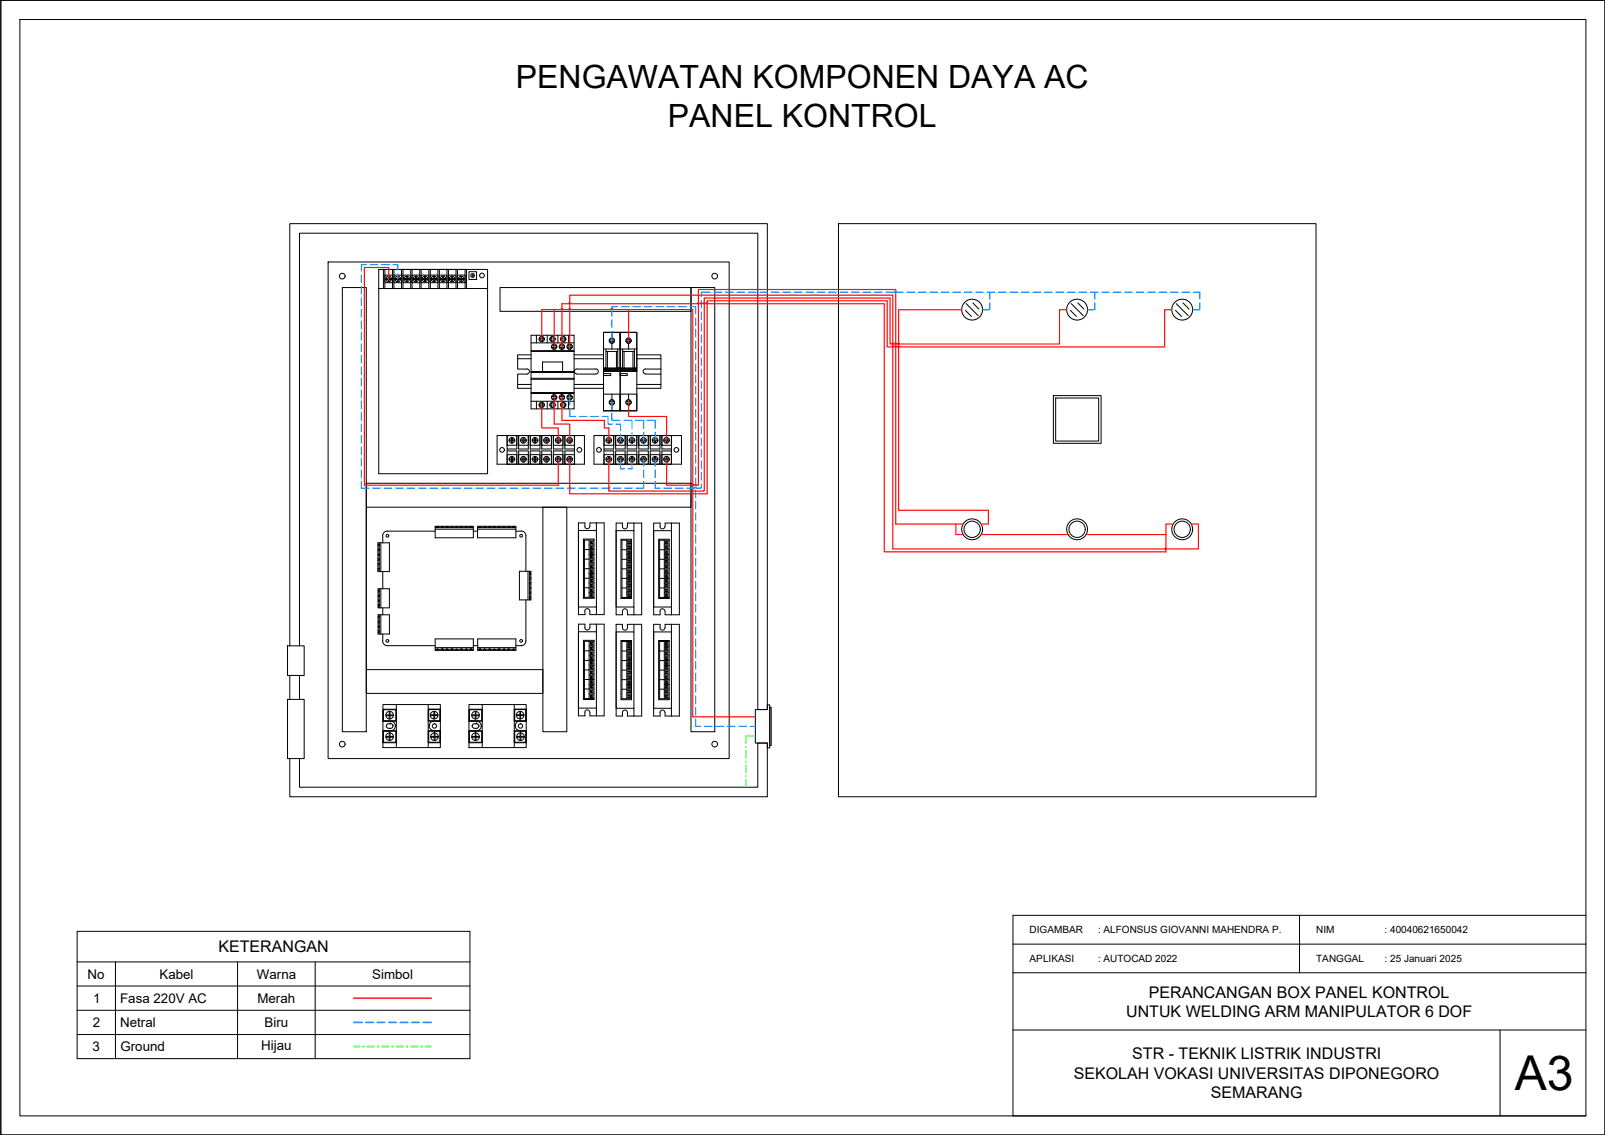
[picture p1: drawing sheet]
<svg xmlns="http://www.w3.org/2000/svg" width="420mm" height="297mm" viewBox="0 0 420 297" stroke-linecap="round" stroke-linejoin="round" font-family="sans-serif">
<!-- layer: 0 -->
<g fill="none" stroke="#000" stroke-width=".26">
<path d="M.2 .1h420v296.9h-420zM.2 .1v296.9M5.2 5.1h410v286.9h-410zM420.2 .1h.1M420.2 .1v296.9M135.5 93.9h3.5M137.9 96.5a.66 .66 0 0 1 .7 .7 .66 .66 0 0 1-.7 .7M138 97.9h-2.5v3.7h3.5M139 92.9h-3.5v3.7h2.5M150.3 92.9h7.7M150.3 93.9h7.7M151 96.5a.66 .66 0 0 0-.6 .7 .66 .66 0 0 0 .6 .7"/>
<path d="M151 96.6h5M151 97.9h5M156 96.5a.66 .66 0 0 1 .6 .7 .66 .66 0 0 1-.6 .7M166.7 92.9h6.3v3.7h-4M166.7 93.9h6.3M169 96.5a.66 .66 0 0 0-.6 .7 .66 .66 0 0 0 .6 .7M169 97.9h4v3.7h-6.3M173 96.6v1.3M130.1 114h22.9v7.5h-22.9zM132.8 114h2.5v2.5h-2.5zM132.8 119h2.5v2.5h-2.5zM132.8 118h2.5v3.5"/>
<path d="M132.8 114v7.5M133.3 115.1h.6M133.3 115.4h.6M133.9 114.5v1.5M133.9 119.5v1.5M134.2 114.5v1.5M134.2 119.5v1.5M134.2 115.1h.5M134.2 115.4h.5M135.3 114v3.5h-2.5M135.5 100.6h3.5M135.8 114h2.5v2.5h-2.5z"/>
<path d="M135.8 119h2.5v2.5h-2.5zM135.8 114v3.5h2.5v-3.5M136.3 115.1h.6M136.3 115.4h.6M136.9 114.5v1.5M136.9 119.5v1.5M137.2 115.1h.6M137.2 115.4h.6M137.2 114.5v1.5M137.2 119.5v1.5M138.8 114h2.6v2.5h-2.6zM138.8 119h2.6v2.5h-2.6z"/>
<path d="M138.8 114v3.5h2.6v-3.5M139.3 115.1h.7M139.3 115.4h.7M140 114.5v1.5M140 119.5v1.5M140.2 115.1h.6M140.2 115.4h.6M140.2 114.5v1.5M140.2 119.5v1.5M141.8 114h2.6v2.5h-2.6zM141.8 119h2.6v2.5h-2.6zM141.8 114v3.5h2.6v-3.5"/>
<path d="M142.4 115.1h.6M142.4 115.4h.6M143 114.5v1.5M143 119.5v1.5M143.2 115.1h.6M143.2 115.4h.6M143.2 114.5v1.5M143.2 119.5v1.5M144.9 114h2.5v2.5h-2.5zM144.9 119h2.5v2.5h-2.5zM144.9 114v3.5h2.5v-3.5M145.4 115.1h.6"/>
<path d="M145.4 115.4h.6M146 114.5v1.5M146 119.5v1.5M146.3 115.1h.6M146.3 115.4h.6M146.3 114.5v1.5M146.3 119.5v1.5M147.9 114h2.5v2.5h-2.5zM147.9 119h2.5v2.5h-2.5zM147.9 114v3.5h2.5M148.4 115.1h.6M148.4 115.4h.6"/>
<path d="M149 114.5v1.5M149 119.5v1.5M149.3 115.1h.6M149.3 115.4h.6M149.3 114.5v1.5M149.3 119.5v1.5M150.3 100.6h7.7M150.3 101.6h7.7M150.4 118h-2.5v3.5M150.4 114v7.5M155.5 114h22.9v7.5h-22.9zM158.1 114h2.6v2.5h-2.6z"/>
<path d="M158.1 119h2.6v2.5h-2.6zM158.1 118h2.6v3.5M158.1 114v7.5M158.7 115.1h.6M158.7 115.4h.6M159.3 114.5v1.5M159.3 119.5v1.5M159.5 115.1h.6M159.5 115.4h.6M159.5 114.5v1.5M159.5 119.5v1.5M160.7 114v3.5h-2.6"/>
<path d="M161.2 114h2.5v2.5h-2.5zM161.2 119h2.5v2.5h-2.5zM161.2 114v3.5h2.5v-3.5M161.7 115.1h.6M161.7 115.4h.6M162.3 114.5v1.5M162.3 119.5v1.5M162.6 115.1h.6M162.6 115.4h.6M162.6 114.5v1.5M162.6 119.5v1.5M164.2 114h2.5v2.5h-2.5z"/>
<path d="M164.2 119h2.5v2.5h-2.5zM164.2 114v3.5h2.5v-3.5M164.7 115.1h.6M164.7 115.4h.6M165.3 114.5v1.5M165.3 119.5v1.5M165.6 115.1h.6M165.6 115.4h.6M165.6 114.5v1.5M165.6 119.5v1.5M166.7 100.6h6.3M167.2 114h2.5v2.5h-2.5z"/>
<path d="M167.2 119h2.5v2.5h-2.5zM167.2 114v3.5h2.5v-3.5M167.7 115.1h.7M167.7 115.4h.7M168.4 114.5v1.5M168.4 119.5v1.5M168.6 115.1h.6M168.6 115.4h.6M168.6 114.5v1.5M168.6 119.5v1.5M170.2 114h2.6v2.5h-2.6zM170.2 119h2.6v2.5h-2.6z"/>
<path d="M170.2 114v3.5h2.6v-3.5M170.8 115.1h.6M170.8 115.4h.6M171.4 114.5v1.5M171.4 119.5v1.5M171.6 115.1h.6M171.6 115.4h.6M171.6 114.5v1.5M171.6 119.5v1.5M173.3 114h2.5v2.5h-2.5zM173.3 119h2.5v2.5h-2.5zM173.3 114v3.5h2.5"/>
<path d="M173.8 115.1h.6M173.8 115.4h.6M174.4 114.5v1.5M174.4 119.5v1.5M174.6 115.1h.7M174.6 115.4h.7M174.6 114.5v1.5M174.6 119.5v1.5M175.8 118h-2.5v3.5M175.8 114v7.5M275.8 103.5h12.4v12.5h-12.4zM276.4 104.2h11.2v11.2h-11.2z"/>
<path d="M95.9 132.7v42.5M101.4 139a1.29 1.29 0 0 0-1.2 1.2M101.4 139h12.5M113.9 137.7h10v3h-10zM113.9 138.1h10M113.9 138.5h10M114.3 137.7l.1 .4M114.5 138.1h.1M114.6 138.1h.1M114.8 137.7l-.1 .4M115.6 137.7v.4M115.7 138.1h.1"/>
<path d="M115.9 138.1h.1M116 137.7v.4M116.8 137.7l.1 .4M117 138.1h.1M117.1 138.1h.1M117.3 137.7l-.1 .4M118.1 137.7v.4M118.2 138.1h.1M118.4 138.1h.1M118.5 137.7l-.1 .4M119.3 137.7l.1 .4M119.5 138.1h.1"/>
<path d="M119.6 138.1h.1M119.8 137.7l-.1 .4M120.6 137.7v.4M120.7 138.1h.1M120.9 138.1h.1M121 137.7l-.1 .4M121.8 137.7l.1 .4M122 138.1h.1M122.1 138.1h.1M122.3 137.7l-.1 .4M123.1 137.7v.4M123.2 138.1h.1"/>
<path d="M123.4 138.1h.1M123.5 137.7l-.1 .4M123.9 139h1.1M125 138.1h10M125 137.7h10v3h-10zM125 138.5h10M125.4 137.7l.1 .4M125.6 138.1h.1M125.7 138.1h.1M125.9 137.7l-.1 .4M126.7 137.7v.4M126.8 138.1h.1"/>
<path d="M127 138.1h.1M127.1 137.7v.4M127.9 137.7l.1 .4M128.1 138.1h.1M128.2 138.1h.1M128.4 137.7l-.1 .4M129.2 137.7v.4M129.3 138.1h.1M129.5 138.1h.1M129.6 137.7v.4M130.4 137.7l.1 .4M130.6 138.1h.1"/>
<path d="M130.7 138.1h.1M130.9 137.7l-.1 .4M131.7 137.7v.4M131.8 138.1h.1M132 138.1h.1M132.1 137.7v.4M132.9 137.7l.1 .4M133.1 138.1h.1M133.2 138.1h.1M133.3 120.1h.6M133.3 120.3h.6M133.4 137.7l-.1 .4"/>
<path d="M134.2 120.1h.5M134.2 120.3h.5M134.2 137.7v.4M134.3 138.1h.1M134.5 138.1h.1M134.6 137.7v.4M135 139h1.5M135.8 121.5v-3.5h2.5v3.5M136.3 120.1h.6M136.3 120.3h.6M136.5 139a1.21 1.21 0 0 1 1.2 1.1M137.2 120.1h.6"/>
<path d="M137.2 120.3h.6M138.8 121.5v-3.5h2.6v3.5M139.3 120.1h.7M139.3 120.3h.7M140.2 120.1h.6M140.2 120.3h.6M141.8 121.5v-3.5h2.6v3.5M142.4 120.1h.6M142.4 120.3h.6M143.2 120.1h.6M143.2 120.3h.6M144.9 121.5v-3.5h2.5v3.5"/>
<path d="M145.4 120.1h.6M145.4 120.3h.6M146.3 120.1h.6M146.3 120.3h.6M148.4 120.1h.6M148.4 120.3h.6M149.3 120.1h.6M149.3 120.3h.6M158.7 120.1h.6M158.7 120.3h.6M159.5 120.1h.6M159.5 120.3h.6"/>
<path d="M161.2 121.5v-3.5h2.5v3.5M161.7 120.1h.6M161.7 120.3h.6M162.6 120.1h.6M162.6 120.3h.6M164.2 121.5v-3.5h2.5v3.5M164.7 120.1h.6M164.7 120.3h.6M165.6 120.1h.6M165.6 120.3h.6M167.2 121.5v-3.5h2.5v3.5M167.7 120.1h.7"/>
<path d="M167.7 120.3h.7M168.6 120.1h.6M168.6 120.3h.6M170.2 121.5v-3.5h2.6v3.5M170.8 120.1h.6M170.8 120.3h.6M171.6 120.1h.6M171.6 120.3h.6M173.8 120.1h.6M173.8 120.3h.6M174.6 120.1h.7M174.6 120.3h.7"/>
<path d="M98.9 142.5h.4M98.9 142.1h3v7.5h-3zM98.9 147.5h.4M98.9 143.7l.4 .1M98.9 145h.4M98.9 148.7l.4 .1M98.9 146.2l.4 .1M99 154.1h2.9v5h-2.9zM99 154.5h.3M99 155.7l.3 .1M99 157h.3M99 158.2l.3 .1"/>
<path d="M99.3 149h.1M99.3 148.9h.1M99.3 142.8h.1M99.3 142.6h.1M99.3 147.8h.1M99.3 147.6h.1M99.3 146.4h.1M99.3 146.5h.1M99.3 144h.1M99.3 143.9h.1M99.3 145.1h.1M99.3 145.3h.1"/>
<path d="M99.3 156h.1M99.3 155.9h.1M99.3 158.5h.1M99.3 158.4h.1M99.3 157.3h.1M99.3 146.6l-.4 .1M99.3 142.9h-.4M99.3 144.1l-.4 .1M99.3 147.9h-.4M99.3 145.4h-.4M99.3 142.1v7.5M99.3 154.1v5"/>
<path d="M99.3 149.1l-.4 .1M99.3 154.9h-.3M99.3 156.2h-.3M99.3 158.7h-.3M99.3 157.4h-.3M99.7 142.1v7.5M99.7 154.1v5M100.2 140.2v1.9M100.2 149.6v4.5M100.2 159.1v1.8M136 149.5h3v7.5h-3zM137.7 157v10.7a1.25 1.25 0 0 1-1.2 1.3h-1.5"/>
<path d="M137.7 140.2v9.3M138.2 149.5v7.5M138.6 149.5v7.5M138.6 150.3l.4 .1M138.6 152.8l.4 .1M138.6 156.6h.4M138.6 154.1h.4M138.6 151.6h.4M138.6 155.3h.4M138.6 153.8v.2M138.6 150.1v.1M138.6 151.3v.2"/>
<path d="M138.6 152.6v.1M138.6 155.1v.1M138.6 156.3v.1M139 151.2h-.4M139 153.7h-.4M139 154.9l-.4 .1M139 152.4l-.4 .1M139 156.2h-.4M139 149.9l-.4 .1M75.3 169h4.3v7.8h-4.3zM99 160.9h2.9v5h-2.9zM99 165.1h.3"/>
<path d="M99 162.5l.3 .1M99 161.3l.3 .1M99 163.8l.3 .1M99.3 161.6h.1M99.3 161.5h.1M99.3 165.3h.1M99.3 165.2h.1M99.3 164.1h.1M99.3 164h.1M99.3 162.7h.1M99.3 162.8h.1M99.3 160.9v5"/>
<path d="M99.3 164.2l-.3 .1M99.3 161.7l-.3 .1M99.3 165.5h-.3M99.3 163h-.3M99.7 160.9v5M100.2 167.7a1.25 1.25 0 0 0 1.2 1.3h12.5M100.2 165.9v1.9M113.9 167.2h10v3h-10zM113.9 169.9h10M113.9 169.5h10M114.4 169.9l-.1 .3M114.5 169.9h.1"/>
<path d="M114.7 169.9l.1 .3M115.6 169.9v.3M115.7 169.9h.1M115.9 169.9h.1M116 169.9v.3M116.9 169.9l-.1 .3M117 169.9h.1M117.2 169.9l.1 .3M118.1 169.9v.3M118.2 169.9h.1M118.4 169.9h.1M118.5 169.9v.3"/>
<path d="M119.4 169.9l-.1 .3M119.7 169.9l.1 .3M120.6 169.9v.3M120.7 169.9h.1M120.9 169.9h.1M121 169.9v.3M121.9 169.9l-.1 .3M122.1 169.9h.1M122.2 169.9l.1 .3M123.1 169.9v.3M123.2 169.9h.1M123.4 169.9h.1"/>
<path d="M123.5 169.9v.3M123.9 169h1.2M125.1 169.9h9.9M125.1 169.5h9.9M125.1 167.2h9.9v3h-9.9zM125.5 169.9l-.1 .3M125.6 169.9h.1M125.7 169.9h.1M125.9 169.9v.3M126.7 169.9v.3M126.8 169.9h.1M127.1 169.9v.3"/>
<path d="M128 169.9l-.1 .3M128.1 169.9h.1M128.2 169.9h.1M128.4 169.9v.3M129.2 169.9v.3M129.6 169.9v.3M130.5 169.9l-.1 .3M130.6 169.9h.1M130.7 169.9h.1M130.9 169.9v.3M131.7 169.9v.3M132 169.9h.1"/>
<path d="M132.1 169.9v.3M133 169.9l-.1 .3M133.1 169.9h.1M133.2 169.9h.1M133.4 169.9v.3M134.2 169.9v.3M134.5 169.9h.1M134.6 169.9v.3M75.3 183h4.3v15.5h-4.3zM197.7 185.7h3.2v-1.2h.6v11.2h-.6v-1.2h-3.2zM198.4 185.7h2.5M198.4 194.5h2.5"/>
<path d="M201.5 185.1h.4v10h-.4zM340.2 239.6v15M415.2 239.6h-150v52.4h150M20.2 243.7h102.8v33.4h-102.8zM20.2 251.7h102.8M20.2 258h102.8M30.2 251.7v25.4M62.2 251.7v25.4M82.5 251.7v25.4M265.2 247.1h150M265.2 254.6h150M20.2 264.4h102.8"/>
<path d="M20.2 270.7h102.8M265.2 269.6h150M392.7 269.6v22.4M.2 297h.1M.2 297h420M420.2 297h.1"/>
<circle cx="89.6" cy="72.3" r=".74"/>
<circle cx="187.1" cy="72.3" r=".74"/>
<circle cx="131.4" cy="117.7" r=".61"/>
<circle cx="134" cy="115.2" r=".74"/>
<circle cx="137" cy="115.2" r=".74"/>
<circle cx="140.1" cy="115.2" r=".74"/>
<circle cx="143.1" cy="115.2" r=".74"/>
<circle cx="146.1" cy="115.2" r=".74"/>
<circle cx="149.1" cy="115.2" r=".74"/>
<circle cx="151.7" cy="117.7" r=".61"/>
<circle cx="156.8" cy="117.7" r=".61"/>
<circle cx="159.4" cy="115.2" r=".74"/>
<circle cx="162.4" cy="115.2" r=".74"/>
<circle cx="165.4" cy="115.2" r=".74"/>
<circle cx="168.5" cy="115.2" r=".74"/>
<circle cx="171.5" cy="115.2" r=".74"/>
<circle cx="174.5" cy="115.2" r=".74"/>
<circle cx="177.1" cy="117.7" r=".61"/>
<circle cx="134" cy="120.2" r=".74"/>
<circle cx="137" cy="120.2" r=".74"/>
<circle cx="140.1" cy="120.2" r=".74"/>
<circle cx="143.1" cy="120.2" r=".74"/>
<circle cx="146.1" cy="120.2" r=".74"/>
<circle cx="149.1" cy="120.2" r=".74"/>
<circle cx="159.4" cy="120.2" r=".74"/>
<circle cx="162.4" cy="120.2" r=".74"/>
<circle cx="165.4" cy="120.2" r=".74"/>
<circle cx="168.5" cy="120.2" r=".74"/>
<circle cx="171.5" cy="120.2" r=".74"/>
<circle cx="174.5" cy="120.2" r=".74"/>
<circle cx="101.4" cy="140.2" r=".36"/>
<circle cx="136.4" cy="140.2" r=".36"/>
<circle cx="101.4" cy="167.7" r=".36"/>
<circle cx="136.4" cy="167.7" r=".36"/>
<circle cx="89.6" cy="194.7" r=".74"/>
<circle cx="187.1" cy="194.7" r=".74"/>
</g>
<!-- layer: Fasa -->
<path d="M92.6 261.2h20.3" fill="none" stroke="#f00" stroke-width=".38"/>
<!-- layer: Netral -->
<path d="M92.6 267.6h2.2M95.8 267.6h1.9M98.8 267.6h2M101.8 267.6h2M104.8 267.6h2M107.8 267.6h2M110.7 267.6h2.2" fill="none" stroke="#007fff" stroke-width=".38"/>
<!-- layer: Ground -->
<path d="M92.6 273.9h1.6M96.1 273.9h1.9M99.9 273.9h1.9M103.7 273.9h1.9M107.5 273.9h1.9M111.3 273.9h1.6" fill="none" stroke="#0f0" stroke-width=".38"/>
<g fill="#0f0" stroke="#0f0" stroke-width=".26">
<circle cx="95.2" cy="273.9" r=".16"/>
<circle cx="99" cy="273.9" r=".16"/>
<circle cx="102.7" cy="273.9" r=".16"/>
<circle cx="106.5" cy="273.9" r=".16"/>
<circle cx="110.4" cy="273.9" r=".16"/>
<circle cx="195.2" cy="195.5" r=".12"/>
<circle cx="195.2" cy="199.3" r=".12"/>
<circle cx="195.2" cy="203.1" r=".12"/>
</g>
<!-- layer: Box Panel -->
<g fill="none" stroke="#000" stroke-width=".26">
<path d="M219.5 58.5h125v150h-125zM85.9 68.6h105v129.9h-105zM75.9 169v-110.5h125v127.2M75.9 176.8v6.2M78.4 169v-108h120v124.7M78.4 176.8v6.2M198.4 194.5v11.5h-120v-7.5M200.9 194.5v14h-125v-10"/>
<circle cx="254.5" cy="81" r="2.73"/>
<circle cx="282" cy="81" r="2.73"/>
<circle cx="309.5" cy="81" r="2.73"/>
<circle cx="254.5" cy="138.5" r="2.14"/>
<circle cx="254.5" cy="138.5" r="2.73"/>
<circle cx="282" cy="138.5" r="2.14"/>
<circle cx="282" cy="138.5" r="2.73"/>
<circle cx="309.5" cy="138.5" r="2.14"/>
<circle cx="309.5" cy="138.5" r="2.73"/>
</g>
<!-- layer: Text -->
<path d="M252.9 79.4l3.2 3.2M254.7 79.3l1.5 1.6M280.4 79.4l3.2 3.2M282.2 79.3l1.6 1.6M307.9 79.4l3.2 3.2M309.7 79.3l1.6 1.6M252.7 81.2l1.6 1.6M280.2 81.2l1.6 1.6M307.7 81.2l1.6 1.6" fill="none" stroke="#000" stroke-width=".26"/>
<!-- layer: MCB -->
<g fill="none" stroke="#000" stroke-width=".26">
<path d="M158 87h4.3v4.3h-4.3zM158 97.8h1.9v.5h-1.9zM158 87h8.7v20.5h-8.7zM158 97.2h8.7M158 96.3h8.7M158.2 96.8h4M158.2 96.6h4M158.2 96.9h4M158.3 97.1h3.8M158.3 96.5h3.8M158.6 96.3a.49 .49 0 0 0-.5 .4 .49 .49 0 0 0 .5 .5M158.6 91.3v5"/>
<path d="M158.6 92h3.1M159 92v4.3M159.5 89.4h.5v.5M160 88.5v.5h-.5M160.2 87v1.5M160.2 89.9v1.4M160.4 88.5v.5h.5M160.9 89.4h-.5v.5M161.4 92v4.3M161.7 91.3v5a.49 .49 0 0 1 .5 .4 .49 .49 0 0 1-.5 .5M162.3 87h4.4v4.3h-4.4zM162.3 97.8h1.9v.5h-1.9z"/>
<path d="M162.3 87v20.5M162.5 96.6h4M162.5 96.9h4M162.5 96.8h4M162.6 97.1h3.8M162.6 96.5h3.8M163 91.3v5a.49 .49 0 0 0-.5 .4 .49 .49 0 0 0 .5 .5M163 92h3.1M163.4 92v4.3M163.9 89.4h.4v.5M164.3 88.5v.5h-.4M164.5 87v1.5"/>
<path d="M164.5 89.9v1.4M164.7 88.5v.5h.5M165.2 89.4h-.5v.5M165.7 92v4.3M166.1 96.3a.49 .49 0 0 1 .4 .4 .49 .49 0 0 1-.4 .5M166.1 91.3v5M158 103.2h4.3v4.3h-4.3zM159.5 105.5h.5v.5M160 104.6v.5h-.5M160.2 103.2v1.4M160.2 106v1.5M160.4 104.6v.5h.5"/>
<path d="M160.9 105.5h-.5v.5M162.3 103.2h4.4v4.3h-4.4zM163.9 105.5h.4v.5M164.3 104.6v.5h-.4M164.5 103.2v1.4M164.5 106v1.5M164.7 104.6v.5h.5M165.2 105.5h-.5v.5"/>
<circle cx="160.2" cy="89.2" r=".7"/>
<circle cx="164.5" cy="89.2" r=".7"/>
<circle cx="160.2" cy="105.3" r=".7"/>
<circle cx="164.5" cy="105.3" r=".7"/>
</g>
<!-- layer: TB6600 -->
<g fill="none" stroke="#000" stroke-width=".26">
<path d="M151.4 138.8h4.7v20.1h-4.7zM153.1 137.7a.66 .66 0 0 0 .6 .7 .66 .66 0 0 0 .7-.7M153.1 137.7v-.9h-1.7v24.1h1.7v-.9M154.4 137.7v-.9h3.8v24.1h-3.8v-.9M156.1 136.8v2M161.3 138.9h4.6v20h-4.6zM161.3 136.9h1.6v.9a.66 .66 0 0 0 .7 .6 .66 .66 0 0 0 .7-.6v-.9h3.7v24h-3.7v-.9a.66 .66 0 0 0-.7-.7 .66 .66 0 0 0-.7 .7v.9h-1.6zM165.9 136.9v2M171.1 138.9h4.7v20h-4.7zM171.1 136.9h1.7v.9a.64 .64 0 0 0 .7 .6 .64 .64 0 0 0 .6-.6v-.9h3.7v24h-3.7v-.9a.66 .66 0 0 0-.7-.7 .66 .66 0 0 0-.6 .7v.9h-1.7zM175.8 136.9v2M152.7 141.1h2.8v15.5h-2.8z"/>
<path d="M153 143.8h2.5M153 146.3h2.5M153 148.8h2.5M153 151.3h2.5M153 153.8h2.5M153.1 159.9a.66 .66 0 0 1 .6-.6 .66 .66 0 0 1 .7 .6M154.2 142.6h1.3M154.2 145.1h1.3M154.2 147.6h1.3M154.2 150.1h1.3M154.2 152.6h1.3M154.2 155.1h1.3"/>
<path d="M154.2 141.3v15M154.6 147.9h.6v.6h-.6zM154.6 141.7h.6v.6h-.6zM154.6 142.9h.6v.6h-.6zM154.6 144.2h.6v.6h-.6zM154.6 145.4h.6v.6h-.6zM154.6 146.7h.6v.6h-.6zM154.6 149.2h.6v.6h-.6zM154.6 150.4h.6v.6h-.6zM154.6 151.7h.6v.6h-.6zM154.6 152.9h.6v.6h-.6zM154.6 154.2h.6v.6h-.6z"/>
<path d="M154.6 155.4h.6v.6h-.6zM154.6 143h.3v.5h-.3M154.6 144.2h.3v.5h-.3M154.6 145.5h.3v.5h-.3M154.6 146.7h.3v.5M154.6 148h.3v.4h-.3M154.6 149.2h.3v.5M154.6 150.5h.3v.5h-.3M154.6 151.7h.3v.5h-.3M154.6 153h.3v.5h-.3M154.6 155.5h.3v.5h-.3M154.9 141.7v.5h-.3"/>
<path d="M154.9 154.2v.5h-.3M155.5 141.3h-2.5v15h2.5M156.1 158.9v2M162.6 141.1h2.7v15.5h-2.7zM162.8 143.9h2.5M162.8 146.4h2.5M162.8 148.9h2.5M162.8 151.4h2.5M162.8 153.9h2.5M164.1 150.1h1.2M164.1 152.6h1.2M164.1 155.1h1.2"/>
<path d="M164.1 142.6h1.2M164.1 145.1h1.2M164.1 147.6h1.2M164.1 141.4v15M164.4 147.9h.6v.7h-.6zM164.4 145.5h.3v.5h-.3M164.4 145.4h.6v.7h-.6zM164.4 143h.3v.5h-.3M164.4 142.9h.6v.7h-.6zM164.4 141.7h.6v.6h-.6zM164.4 144.3l.6-.1v.6h-.6zM164.4 146.8l.6-.1v.6h-.6z"/>
<path d="M164.4 155.5h.3v.5h-.3M164.4 154.2h.3v.6h-.3M164.4 154.2h.6v.6h-.6zM164.4 153h.3v.5h-.3M164.4 151.7h.6v.6h-.6zM164.4 150.4h.6v.7h-.6zM164.4 149.3h.3v.5h-.3M164.4 149.2h.6v.6h-.6zM164.4 150.5h.3v.5h-.3M164.4 152.9h.6v.7h-.6zM164.4 155.4h.6v.7h-.6zM164.4 141.8h.3v.5"/>
<path d="M164.4 148h.3v.5h-.3M164.4 151.8h.3v.5M164.7 146.8v.5h-.3M164.7 144.3v.5h-.3M165.3 141.4h-2.5v15h2.5M165.9 158.9v2M172.4 141.1h2.8v15.5h-2.8zM172.7 143.9h2.5M172.7 146.4h2.5M172.7 148.9h2.5M172.7 151.4h2.5M172.7 153.9h2.5"/>
<path d="M173.9 150.1h1.3M173.9 152.6h1.3M173.9 155.1h1.3M173.9 142.6h1.3M173.9 145.1h1.3M173.9 147.6h1.3M173.9 141.4v15M174.2 147.9h.6v.7h-.6zM174.2 145.5h.3v.5h-.3M174.2 145.4h.6v.7h-.6zM174.2 143h.3v.5h-.3M174.2 142.9h.6v.7h-.6z"/>
<path d="M174.2 141.7h.6v.6h-.6zM174.2 144.3l.6-.1v.6h-.6zM174.2 146.8l.6-.1v.6h-.6zM174.2 155.5h.3v.5h-.3M174.2 154.2h.3v.6h-.3M174.2 154.2h.6v.6h-.6zM174.2 153h.3v.5h-.3M174.2 151.7h.6v.6h-.6zM174.2 150.4h.6v.7h-.6zM174.2 149.3h.3v.5h-.3M174.2 149.2h.6v.6h-.6zM174.2 150.5h.3v.5h-.3"/>
<path d="M174.2 141.8h.3v.5M174.2 148h.3v.5h-.3M174.2 155.4h.6v.7h-.6zM174.2 152.9h.6v.7h-.6zM174.2 151.8h.3v.5M174.5 146.8v.5h-.3M174.5 144.3v.5h-.3M175.2 141.4h-2.5v15h2.5M175.8 158.9v2M151.4 165.3h4.7v20h-4.7zM152.7 167.6h2.8v15.5h-2.8zM153 170.3h2.5"/>
<path d="M153 172.8h2.5M153 175.3h2.5M153 177.8h2.5M153.1 164.2a.66 .66 0 0 0 .6 .7 .66 .66 0 0 0 .7-.7M153.1 164.2v-.8h-1.7v24h1.7v-.9M154.2 167.8v15M154.2 169.1h1.3M154.2 171.6h1.3M154.2 174.1h1.3M154.2 176.6h1.3M154.2 179.1h1.3M154.4 164.2v-.8h3.8v24h-3.8v-.9"/>
<path d="M154.6 168.1h.6v.7h-.6zM154.6 169.4h.6v.6h-.6zM154.6 170.7h.6v.6h-.6zM154.6 171.9h.6v.6h-.6zM154.6 173.2h.6v.6h-.6zM154.6 174.4h.6v.6h-.6zM154.6 175.7h.6v.6h-.6zM154.6 176.9h.6v.6h-.6zM154.6 178.2h.6v.6h-.6zM154.6 179.4h.6v.6h-.6zM154.6 168.2h.3v.5h-.3M154.6 169.4h.3v.6h-.3"/>
<path d="M154.6 170.7h.3v.5h-.3M154.6 172h.3v.5h-.3M154.6 173.2h.3v.5h-.3M154.6 174.5h.3v.4h-.3M154.6 175.7h.3v.5M154.6 177h.3v.4h-.3M154.6 178.2h.3v.5M154.6 179.5h.3v.4h-.3M155.5 167.8h-2.5v15h2.5M156.1 163.4v1.9M161.3 165.4h4.6v20h-4.6zM162.6 167.6h2.7v15.5h-2.7z"/>
<path d="M162.8 170.4h2.5M162.8 172.9h2.5M162.8 175.4h2.5M162.8 177.9h2.5M164.1 167.9v15M164.1 179.1h1.2M164.1 169.1h1.2M164.1 171.6h1.2M164.1 174.1h1.2M164.1 176.6h1.2M164.4 168.2h.6v.6h-.6zM164.4 169.4h.6v.7h-.6z"/>
<path d="M164.4 170.7h.6v.6h-.6zM164.4 171.9h.6v.7h-.6zM164.4 173.2h.6v.6h-.6zM164.4 174.4h.6v.7h-.6zM164.4 175.7h.6v.6h-.6zM164.4 176.9h.6v.7h-.6zM164.4 178.2h.6v.6h-.6zM164.4 179.4h.6v.7h-.6zM164.4 168.3h.3v.5M164.4 169.5h.3v.5h-.3M164.4 170.8h.3v.5h-.3M164.4 172h.3v.5h-.3"/>
<path d="M164.4 174.5h.3v.5h-.3M164.4 175.8h.3v.5h-.3M164.4 177h.3v.5h-.3M164.4 178.3h.3v.5h-.3M164.4 179.5h.3v.5h-.3M164.7 173.3v.5h-.3M165.3 167.9h-2.5v15h2.5M165.9 163.4v2M171.1 165.4h4.7v20h-4.7zM172.4 167.6h2.8v15.5h-2.8zM172.7 170.4h2.5M172.7 172.9h2.5"/>
<path d="M172.7 175.4h2.5M172.7 177.9h2.5M173.9 167.9v15M173.9 179.1h1.3M173.9 169.1h1.3M173.9 171.6h1.3M173.9 174.1h1.3M173.9 176.6h1.3M174.2 168.2h.6v.6h-.6zM174.2 169.4h.6v.7h-.6zM174.2 170.7h.6v.6h-.6zM174.2 171.9h.6v.7h-.6z"/>
<path d="M174.2 173.2h.6v.6h-.6zM174.2 174.4h.6v.7h-.6zM174.2 175.7h.6v.6h-.6zM174.2 176.9h.6v.7h-.6zM174.2 178.2h.6v.6h-.6zM174.2 179.4h.6v.7h-.6zM174.2 168.3h.3v.5M174.2 169.5h.3v.5h-.3M174.2 170.8h.3v.5h-.3M174.2 172h.3v.5h-.3M174.2 174.5h.3v.5h-.3M174.2 175.8h.3v.5h-.3"/>
<path d="M174.2 177h.3v.5h-.3M174.2 178.3h.3v.5h-.3M174.2 179.5h.3v.5h-.3M174.5 173.3v.5h-.3M175.2 167.9h-2.5v15h2.5M175.8 163.4v2M153 180.3h2.5M153.1 186.4a.66 .66 0 0 1 .6-.6 .66 .66 0 0 1 .7 .6M154.2 181.6h1.3M154.6 180.7h.6v.6h-.6zM154.6 181.9h.6v.6h-.6zM154.6 182h.3v.5h-.3"/>
<path d="M154.9 180.7v.5h-.3M156.1 185.3v2.1M162.8 180.4h2.5M162.9 186.5a.66 .66 0 0 1 .7-.7 .66 .66 0 0 1 .7 .7M162.9 186.5v.9h-1.6v-24h1.6v.9a.66 .66 0 0 0 .7 .6 .66 .66 0 0 0 .7-.6v-.9h3.7v24h-3.7v-.9M164.1 181.6h1.2M164.4 180.7h.6v.6h-.6zM164.4 181.9h.6v.7h-.6zM164.4 180.7h.3v.6M164.4 182h.3v.5h-.3M165.9 185.4v2M172.7 180.4h2.5"/>
<path d="M172.8 186.5a.66 .66 0 0 1 .6-.7 .66 .66 0 0 1 .7 .7M172.8 186.5v.9h-1.7v-24h1.7v.9a.66 .66 0 0 0 .6 .6 .66 .66 0 0 0 .7-.6v-.9h3.7v24h-3.7v-.9M173.9 181.6h1.3M174.2 180.7h.6v.6h-.6zM174.2 181.9h.6v.7h-.6zM174.2 180.7h.3v.6M174.2 182h.3v.5h-.3M175.8 185.4v2"/>
</g>
<!-- layer: PSU -->
<g fill="none" stroke="#000" stroke-width=".26">
<path d="M99.1 70.5h28.5v53.5h-28.5zM99.1 75.5h28.5M100.4 70.5v5M100.8 72h1.9v2h-1.9zM100.8 70.5v5M101 73.1h.6v.6M101.6 72.2v.7h-.6M101.9 72.2v.7h.6M102.5 73.1h-.6v.6M102.7 70.5v5M103.1 72h2v2h-2zM103.1 70.5v5"/>
<path d="M103.4 73.1h.6v.6M104 72.2v.7h-.6M104.3 72.2v.7h.6M104.9 73.1h-.6v.6M105.1 70.5v5M105.5 72h2v2h-2zM105.5 70.5v5M105.7 73.1h.7v.6M106.4 72.2v.7h-.7M106.6 72.2v.7h.6M107.2 73.1h-.6v.6M107.5 70.5v5"/>
<path d="M107.9 72h2v2h-2zM107.9 70.5v5M108.2 73.1h.6v.6M108.8 72.2v.7h-.6M109 72.2v.7h.6M109.6 73.1h-.6v.6M109.9 70.5v5M110.2 72h2.1v2h-2.1zM110.2 70.5v5M110.5 73.1h.6v.6M111.1 72.2v.7h-.6M111.4 72.2v.7h.6"/>
<path d="M112 73.1h-.6v.6M112.3 70.5v5M112.6 72h2v2h-2zM112.6 70.5v5M112.9 73.1h.6v.6M113.5 72.2v.7h-.6M113.7 72.2v.7h.7M114.4 73.1h-.7v.6M114.6 70.5v5M115 72h2v2h-2zM115 70.5v5M115.3 73.1h.6v.6"/>
<path d="M115.9 72.2v.7h-.6M116.1 72.2v.7h.7M116.8 73.1h-.7v.6M117 70.5v5M117.4 72h2v2h-2zM117.4 70.5v5M117.6 73.1h.6v.6M118.2 72.2v.7h-.6M118.5 72.2v.7h.6M119.1 73.1h-.6v.6M119.4 70.5v5M119.8 72h2v2h-2z"/>
<path d="M119.8 70.5v5M120 73.1h.7v.6M120.7 72.2v.7h-.7M120.9 72.2v.7h.6M121.5 73.1h-.6v.6M121.8 70.5v5M122.1 70.5v5M122.8 71.1h2v2h-2zM123.6 71.6l-.4 .5 .4 .5v-.9M123.8 71.6l.4 .5-.4 .5M123.9 71.7v.9"/>
<circle cx="101.7" cy="73" r=".74"/>
<circle cx="104.1" cy="73" r=".74"/>
<circle cx="106.5" cy="73" r=".74"/>
<circle cx="108.9" cy="73" r=".74"/>
<circle cx="111.2" cy="73" r=".74"/>
<circle cx="113.6" cy="73" r=".74"/>
<circle cx="116" cy="73" r=".74"/>
<circle cx="118.3" cy="73" r=".74"/>
<circle cx="120.8" cy="73" r=".74"/>
<circle cx="126.2" cy="72.1" r=".61"/>
</g>
<!-- layer: Kontaktor -->
<g fill="none" stroke="#000" stroke-width=".26">
<path d="M139 87.7h11.3v19.3h-11.3zM139 89.7h11.3M139 91.8h11.3M139 92h11.3M139 99.3h11.3M139 99h11.3M139 97.2h11.3M139 97.5h11.3M139 97.4h11.3M140.4 87.7v2M141.1 88.9h.5v.5M141.6 88.1v.4h-.5"/>
<path d="M142 97.2v-2.5h5.3v2.5M142 88.1v.4h.5M142.5 88.9h-.5v.5M143.3 87.7v2M144 88.9h.4v.5M144.4 88.1v.4h-.4M144.4 91h.5v.4M144.8 88.1v.4h.5M144.9 90.1v.4h-.5M145.3 90.1v.4h.5M145.3 88.9h-.5v.5M145.8 91h-.5v.4"/>
<path d="M146.1 87.7v2M146.4 91h.5v.4M146.8 88.9h.4v.5M146.9 90.1v.4h-.5M147.2 88.1v.4h-.4M147.3 90.1v.4h.5M147.7 88.1v.4h.4M147.8 91h-.5v.4M148.1 88.9h-.4v.5M148.5 91h.4v.4M148.8 87.7v2M148.9 90.1v.4h-.4"/>
<path d="M149.4 90.1v.4h.4M149.8 91h-.4v.4M139 105h11.3M139 103h11.3M139 102.7h11.3M140.4 105v2M141.1 106.2h.5v.5M141.6 105.3v.5h-.5M142 105.3v.5h.5M142.5 106.2h-.5v.5M143.3 105v2M144 106.2h.4v.5"/>
<path d="M144.4 105.3v.5h-.4M144.4 104.2h.5v.5M144.8 105.3v.5h.5M144.9 103.3v.5h-.5M145.3 103.3v.5h.5M145.3 106.2h-.5v.5M145.8 104.2h-.5v.5M146.1 105v2M146.4 104.2h.5v.5M146.8 106.2h.4v.5M146.9 103.3v.5h-.5M147.2 105.3v.5h-.4"/>
<path d="M147.3 103.3v.5h.5M147.7 105.3v.5h.4M147.8 104.2h-.5v.5M148.1 106.2h-.4v.5M148.5 104.2h.4v.5M148.8 105v2M148.9 103.3v.5h-.4M149.4 103.3v.5h.4M149.8 104.2h-.4v.5"/>
<circle cx="141.8" cy="88.7" r=".7"/>
<circle cx="144.6" cy="88.7" r=".7"/>
<circle cx="145.1" cy="90.7" r=".7"/>
<circle cx="147.1" cy="90.7" r=".7"/>
<circle cx="147.4" cy="88.7" r=".7"/>
<circle cx="149.1" cy="90.7" r=".7"/>
<circle cx="141.8" cy="106" r=".7"/>
<circle cx="144.6" cy="106" r=".7"/>
<circle cx="145.1" cy="104" r=".7"/>
<circle cx="147.1" cy="104" r=".7"/>
<circle cx="147.4" cy="106" r=".7"/>
<circle cx="149.1" cy="104" r=".7"/>
</g>
<!-- layer: Cable Duct -->
<path d="M89.6 75.3h6.3v116.2h-6.3zM130.9 75.3h50v6.2h-50zM180.9 75.3h6.2v116.2h-6.2zM95.9 126.5h85v6.2h-85zM142.1 132.7h6.3v58.8h-6.3zM95.9 175.2h46.2v6.3h-46.2z" fill="none" stroke="#000" stroke-width=".26"/>
<!-- layer: SSR DC -->
<g fill="none" stroke="#000" stroke-width=".26">
<path d="M100.2 184.4h15.1v11.3h-15.1zM100.2 185.6h3.6v3.2h-3.6zM100.2 191.2h3.6v3.2h-3.6zM100.2 188.8h2.1M100.2 191.2h2.1M100.4 185.7h3.2v2.9h-3.2zM100.4 191.4h3.2v2.9h-3.2zM101 192.9h.9v.9M101 187.3h.9v.9M101.2 190h.1M101.9 191.8v.9h-.9M101.9 186.2v.9h-.9"/>
<path d="M102.1 191.8v.9h.9M102.1 186.2v.9h.9M102.3 189.4a.61 .61 0 0 1 .6 .6 .61 .61 0 0 1-.6 .6M102.3 188.8a1.25 1.25 0 0 1 1.2 1.2 1.25 1.25 0 0 1-1.2 1.2M102.3 189.4h-.6a.61 .61 0 0 0-.6 .6 .61 .61 0 0 0 .6 .6h.6M102.3 189.4h.1M102.9 190h.1M103 192.9h-.9v.9M103 187.3h-.9v.9M103.5 190h.1M103.8 184.4v11.3M112.1 191.2h3.2v3.2h-3.2z"/>
<path d="M112.1 185.6h3.2v3.2h-3.2zM112.1 184.4v11.3M112.2 191.4h2.9v2.9h-2.9zM112.2 185.7h2.9v2.9h-2.9zM112.4 190a1.25 1.25 0 0 0 1.2 1.2h1.7M112.4 190h.1M112.7 187.3h.9v.9M112.8 192.9h.9v.9M113.6 186.2v.9h-.9M113.6 188.7a1.25 1.25 0 0 0-1.2 1.3M113.6 188.8h1.7M113.7 191.8v.9h-.9"/>
<path d="M113.8 186.2v.9h.9M113.9 191.8v.9h.9M114.7 187.3h-.9v.9M114.8 192.9h-.9v.9M122.8 184.4h15v11.3h-15zM122.8 188.8h1.9a1.25 1.25 0 0 1 1.3 1.2 1.25 1.25 0 0 1-1.3 1.2h-1.9M122.8 185.6h3.4v3.2h-3.4zM122.8 191.2h3.4v3.2h-3.4zM122.9 185.7h3.2v2.9h-3.2zM122.9 191.4h3.2v2.9h-3.2zM123.5 192.9h.9v.9M123.5 187.3h.9v.9"/>
<path d="M123.7 190h.1M124.2 189.4a.61 .61 0 0 0-.6 .6 .61 .61 0 0 0 .6 .6M124.2 189.4h.6M124.4 191.8v.9h-.9M124.4 186.2v.9h-.9M124.6 191.8v.9h.9M124.6 186.2v.9h.9M124.7 189.4a.61 .61 0 0 1 .6 .6 .61 .61 0 0 1-.6 .6h-.5M124.8 189.4h.1M125.3 190h.1M125.5 192.9h-.9v.9M125.5 187.3h-.9v.9"/>
<path d="M126 190h.1M126.2 184.4v11.3M134.6 191.2h3.2v3.2h-3.2zM134.6 185.6h3.2v3.2h-3.2zM134.6 184.4v11.3M134.7 191.4h2.9v2.9h-2.9zM134.7 185.7h2.9v2.9h-2.9zM134.9 190h.1M134.9 190a1.25 1.25 0 0 0 1.2 1.2h1.7M135.2 187.3h.9v.9M135.3 192.9h.8v.9M136.1 186.2v.9h-.9"/>
<path d="M136.1 188.7a1.25 1.25 0 0 0-1.2 1.3M136.1 188.8h1.7M136.1 191.8v.9h-.8M136.3 186.2v.9h.9M136.4 191.8v.9h.8M137.2 187.3h-.9v.9M137.2 192.9h-.8v.9"/>
<circle cx="102" cy="192.8" r=".99"/>
<circle cx="102" cy="187.2" r=".99"/>
<circle cx="113.6" cy="187.2" r=".99"/>
<circle cx="113.7" cy="192.8" r=".99"/>
<circle cx="113.7" cy="190" r=".57"/>
<circle cx="124.5" cy="187.2" r=".99"/>
<circle cx="124.5" cy="192.8" r=".99"/>
<circle cx="136.2" cy="187.2" r=".99"/>
<circle cx="136.2" cy="192.8" r=".99"/>
<circle cx="136.2" cy="190" r=".57"/>
</g>
<!-- layer: Fasa -->
<g fill="none" stroke="#f00" stroke-width=".3">
<path d="M101.8 73v-3h-6.4v57h50.7v-6.8M148.9 79.5l.2-.3 .3 .3M148.9 79.5h-1.8v11.2M149.4 79.5h33.2M182.6 79.5l.2-.3 .2 .3M183.1 79.5h.2M183.3 79.5l.3-.3 .2 .3M183.9 79.5h.2M184.1 79.5l.2-.3 .3 .3M184.6 79.5h.3M184.9 79.5l.2-.3 .2 .3M185.3 79.5h46.2v64.9h73.7v-.5"/>
<path d="M145.1 81v9.7M147.3 81l-.2-.2-.2 .2h-5.1v7.8M149.1 90.7v-13.5h84.6v66.5h80v-6.5l-1.8-.1M149.4 81l-.3-.2-.2 .2h-1.5M160.4 81l-.2-.2-.3 .2h-10.5M160.4 81h4.1M164.5 89.2v-8.2h16.9v106.6h16.3M233.5 90.8l.2-.3 .5 .3 .3-.3 .2 .3M233.5 90l.2-.2 .2 .2M233.5 90h-.5v-12h-48.6v50.5h-25v-.5M233.5 90.8h-1.3v-12.1h-47.1v50.5h-36v-1.2M234 90h.2"/>
<path d="M234.2 90l.3-.2 .2 .2M234.7 90h.3M235 90l.2-.2 .3 .2M251.8 81.1h-16.6v52.4h23.5v3.6h-1.8M279.2 81.1h-1.8v8.9h-41.9M306.7 81.1h-1.8v9.7h-69.4l-.3-.3-.5 .3M141.8 106v6h4.3v3.3M145.1 104v7h4v4.3M147.1 104v6h11.1v2h1.2v3.3M164.5 105.3v3.7h10v6.3M149.1 120.2v7.3l.3 .2-.3 .3M159.4 120.2v7.3l.2 .2-.2 .3"/>
<path d="M174.5 120.2v6.8h6.6l.2-.3 .3 .3M182.3 127l-.2-.3-.5 .3M182.4 127h.4v-51.2h51.7v61.3h17.6M250.2 137.1v2.8h1.9M256.9 139.9h22.7M284.4 139.9h20.8M305.2 139.9v3.5M307.1 137.1h-1.9v2.8M305.2 143.4l-.2 .2 .2 .3"/>
</g>
<!-- layer: Netral -->
<g fill="none" stroke="#007fff" stroke-width=".3">
<path d="M94.6 72v2M94.6 75v2M94.6 78v2M95.9 69.2h-1.3v1.8M96.9 69.2h2M99.9 69.2h2M102.9 69.2h1.2v1.4M104.1 71.6v1.4M183.6 78.6v2M185.9 76.5h-2.3v1.1M186.9 76.5h2M189.9 76.5h2"/>
<path d="M192.9 76.5h2M195.9 76.5h2M198.9 76.5h2M201.9 76.5h2M204.9 76.5h2M207.9 76.5h2M210.9 76.5h2M213.9 76.5h2M216.9 76.5h2M219.9 76.5h2M222.9 76.5h2M225.9 76.5h2"/>
<path d="M228.9 76.5h2M231.9 76.5h2.3a.25 .25 0 0 1 .3-.3 .25 .25 0 0 1 .2 .3h1.7M237.4 76.5h2M240.4 76.5h2M243.4 76.5h2M246.4 76.5h2M249.4 76.5h2M252.4 76.5h2M255.4 76.5h2M258.4 76.5h2M259.1 79.3v1.8h-1.8M259.1 76.5v1.8"/>
<path d="M261.4 76.5h2M264.4 76.5h2M267.4 76.5h2M270.4 76.5h2M273.4 76.5h2M276.4 76.5h2M279.4 76.5h2M282.4 76.5h2M285.4 76.5h2M286.6 79.3v1.8h-1.9M286.6 76.5v1.8M288.4 76.5h2"/>
<path d="M291.4 76.5h2M294.4 76.5h2M297.4 76.5h2M300.4 76.5h2M303.4 76.5h2M306.4 76.5h2M309.4 76.5h2M312.4 76.5h1.7v1.8M314.1 79.3v1.8h-1.8M94.6 81v2M94.6 84v2M94.6 87v2"/>
<path d="M94.6 90v2M94.6 93v2M94.6 96v2M94.6 99v2M160.2 83.7v2M160.2 86.7v2.5M161.6 80.2h-1.4v2.5M162.6 80.2h2M165.7 80.2h1.9M168.7 80.2h1.9M171.7 80.2h2M174.6 80.2h2.1"/>
<path d="M177.6 80.2h2.1M180.6 80.2h1.5v2M182.1 83.2v2M182.1 86.2v2M182.1 89.2v2M182.1 92.2v2M182.1 95.2v2M182.1 98.2v2M183.6 81.6v2M183.6 84.6v2M183.6 87.6v2M183.6 90.6v2"/>
<path d="M183.6 93.6v2M183.6 96.6v2M183.6 99.6v2M94.6 102v2M94.6 105v2M94.6 108v2M94.6 111v2M94.6 114v2M94.6 117v2M149.1 104v2M149.1 107v2h1.6M151.7 109h2"/>
<path d="M154.6 109h2.1M157.6 109h1.6v2h1.1M160.2 108.1v1.9h2.1M160.2 105.3v1.9M161.3 111h1.1v1.6M162.4 113.6v1.7M163.3 110h2.1M165.4 110v2.1M165.4 113.1v2.2M166.3 110h2M168.5 110v2.1M168.5 113.1v2.2"/>
<path d="M169.3 110h2.2v2.1M171.5 113.1v2.2M182.1 101.2v2M182.1 104.2v2M182.1 107.2v2M182.1 110.2v2M182.1 113.2v2M182.1 116.2v2M182.1 119.2v2M183.6 102.6v2M183.6 105.6v2M183.6 108.6v2"/>
<path d="M183.6 111.6v2M183.6 114.6v2M183.6 117.6v2M94.6 126v1.7h2M94.6 120v2M94.6 123v2M97.5 127.7h2.1M100.5 127.7h2M103.5 127.7h2M106.6 127.7h1.9M109.6 127.7h1.9M112.6 127.7h2"/>
<path d="M115.6 127.7h2M118.5 127.7h2.1M121.5 127.7h2.1M124.5 127.7h2M127.6 127.7h1.9M130.6 127.7h1.9M133.6 127.7h2M136.6 127.7h2M139.5 127.7h2.1M142.5 127.7h2.1M145.5 127.7h2M148.5 127.7h2"/>
<path d="M151.6 127.7h1.9M154.6 127.7h1.9M157.6 127.7h2M160.5 127.7h2.1M162.4 120.2v2.5h1M163.5 127.7h2.1M165.4 120.2v2.5h-1M168.5 126v1.7h-2M168.5 120.2v1.8M168.5 123v2M171.5 126v1.7h1.3M171.5 120.2v1.8"/>
<path d="M171.5 123v2M173.8 127.7h2M176.8 127.7h2M182.1 122.2v2M182.1 125.2v2M182.1 128.2v2M182.1 131.2v2M182.1 134.2v2M182.1 137.2v2M183.6 126.6v1.1h-1.2a.25 .25 0 0 0-.3-.2 .25 .25 0 0 0-.2 .2h-.3a.25 .25 0 0 0-.2-.2 .25 .25 0 0 0-.3 .2h-1.3M183.6 120.6v2M183.6 123.6v2"/>
<path d="M182.1 140.2v2M182.1 143.2v2M182.1 146.2v2M182.1 149.2v2M182.1 152.2v2M182.1 155.2v2M182.1 158.2v2M182.1 161.1v2.1M182.1 164.2v2M182.1 167.2v1.9M182.1 170.2v2M182.1 173.2v2"/>
<path d="M182.1 176.2v2M182.1 179.2v2M182.1 188.2v1.9h1.3M182.1 182.1v2.1M182.1 185.2v2M184.4 190.1h2M187.4 190.1h2M190.4 190.1h2M193.4 190.1h2M196.4 190.1h1.3"/>
</g>
<!-- layer: Ground -->
<path d="M195.2 196.5v1.9M197.7 192.6h-2.5v1.9M195.2 200.3v1.9M195.2 204.1v1.9" fill="none" stroke="#0f0" stroke-width=".3"/>
<text font-size="12.6" x="396.5" y="285.3">A3</text>
<g font-size="8.4">
<text x="135" y="23.1">PENGAWATAN KOMPONEN DAYA AC</text>
<text x="174.8" y="33.1">PANEL KONTROL</text>
</g>
<g font-size="4.2">
<text x="57.2" y="249.2">KETERANGAN</text>
<text x="300.7" y="261.1">PERANCANGAN BOX PANEL KONTROL</text>
<text x="294.8" y="266.1">UNTUK WELDING ARM MANIPULATOR 6 DOF</text>
<text x="296.4" y="277.3">STR - TEKNIK LISTRIK INDUSTRI</text>
<text x="281.1" y="282.3">SEKOLAH VOKASI UNIVERSITAS DIPONEGORO</text>
<text x="317" y="287.3">SEMARANG</text>
</g>
<g font-size="3.5">
<text x="22.9" y="256.1">No</text>
<text x="41.7" y="256.1">Kabel</text>
<text x="67.3" y="256.1">Warna</text>
<text x="97.5" y="256.1">Simbol</text>
<text x="24.4" y="262.5">1</text>
<text x="31.5" y="262.5">Fasa 220V AC</text>
<text x="67.4" y="262.5">Merah</text>
<text x="24.3" y="268.8">2</text>
<text x="31.5" y="268.8">Netral</text>
<text x="69.3" y="268.8">Biru</text>
<text x="24.3" y="275.1">3</text>
<text x="31.5" y="275.2">Ground</text>
<text x="68.4" y="274.8">Hijau</text>
</g>
<g font-size="2.6">
<text x="269.5" y="244.2">DIGAMBAR</text>
<text x="287.4" y="244.2">: ALFONSUS GIOVANNI MAHENDRA P.</text>
<text x="344.6" y="244.2">NIM</text>
<text x="362.5" y="244.2">: 40040621650042</text>
<text x="269.5" y="251.7">APLIKASI</text>
<text x="287.4" y="251.7">: AUTOCAD 2022</text>
<text x="344.6" y="251.7">TANGGAL</text>
<text x="362.5" y="251.7">: 25 Januari 2025</text>
</g>
</svg>
